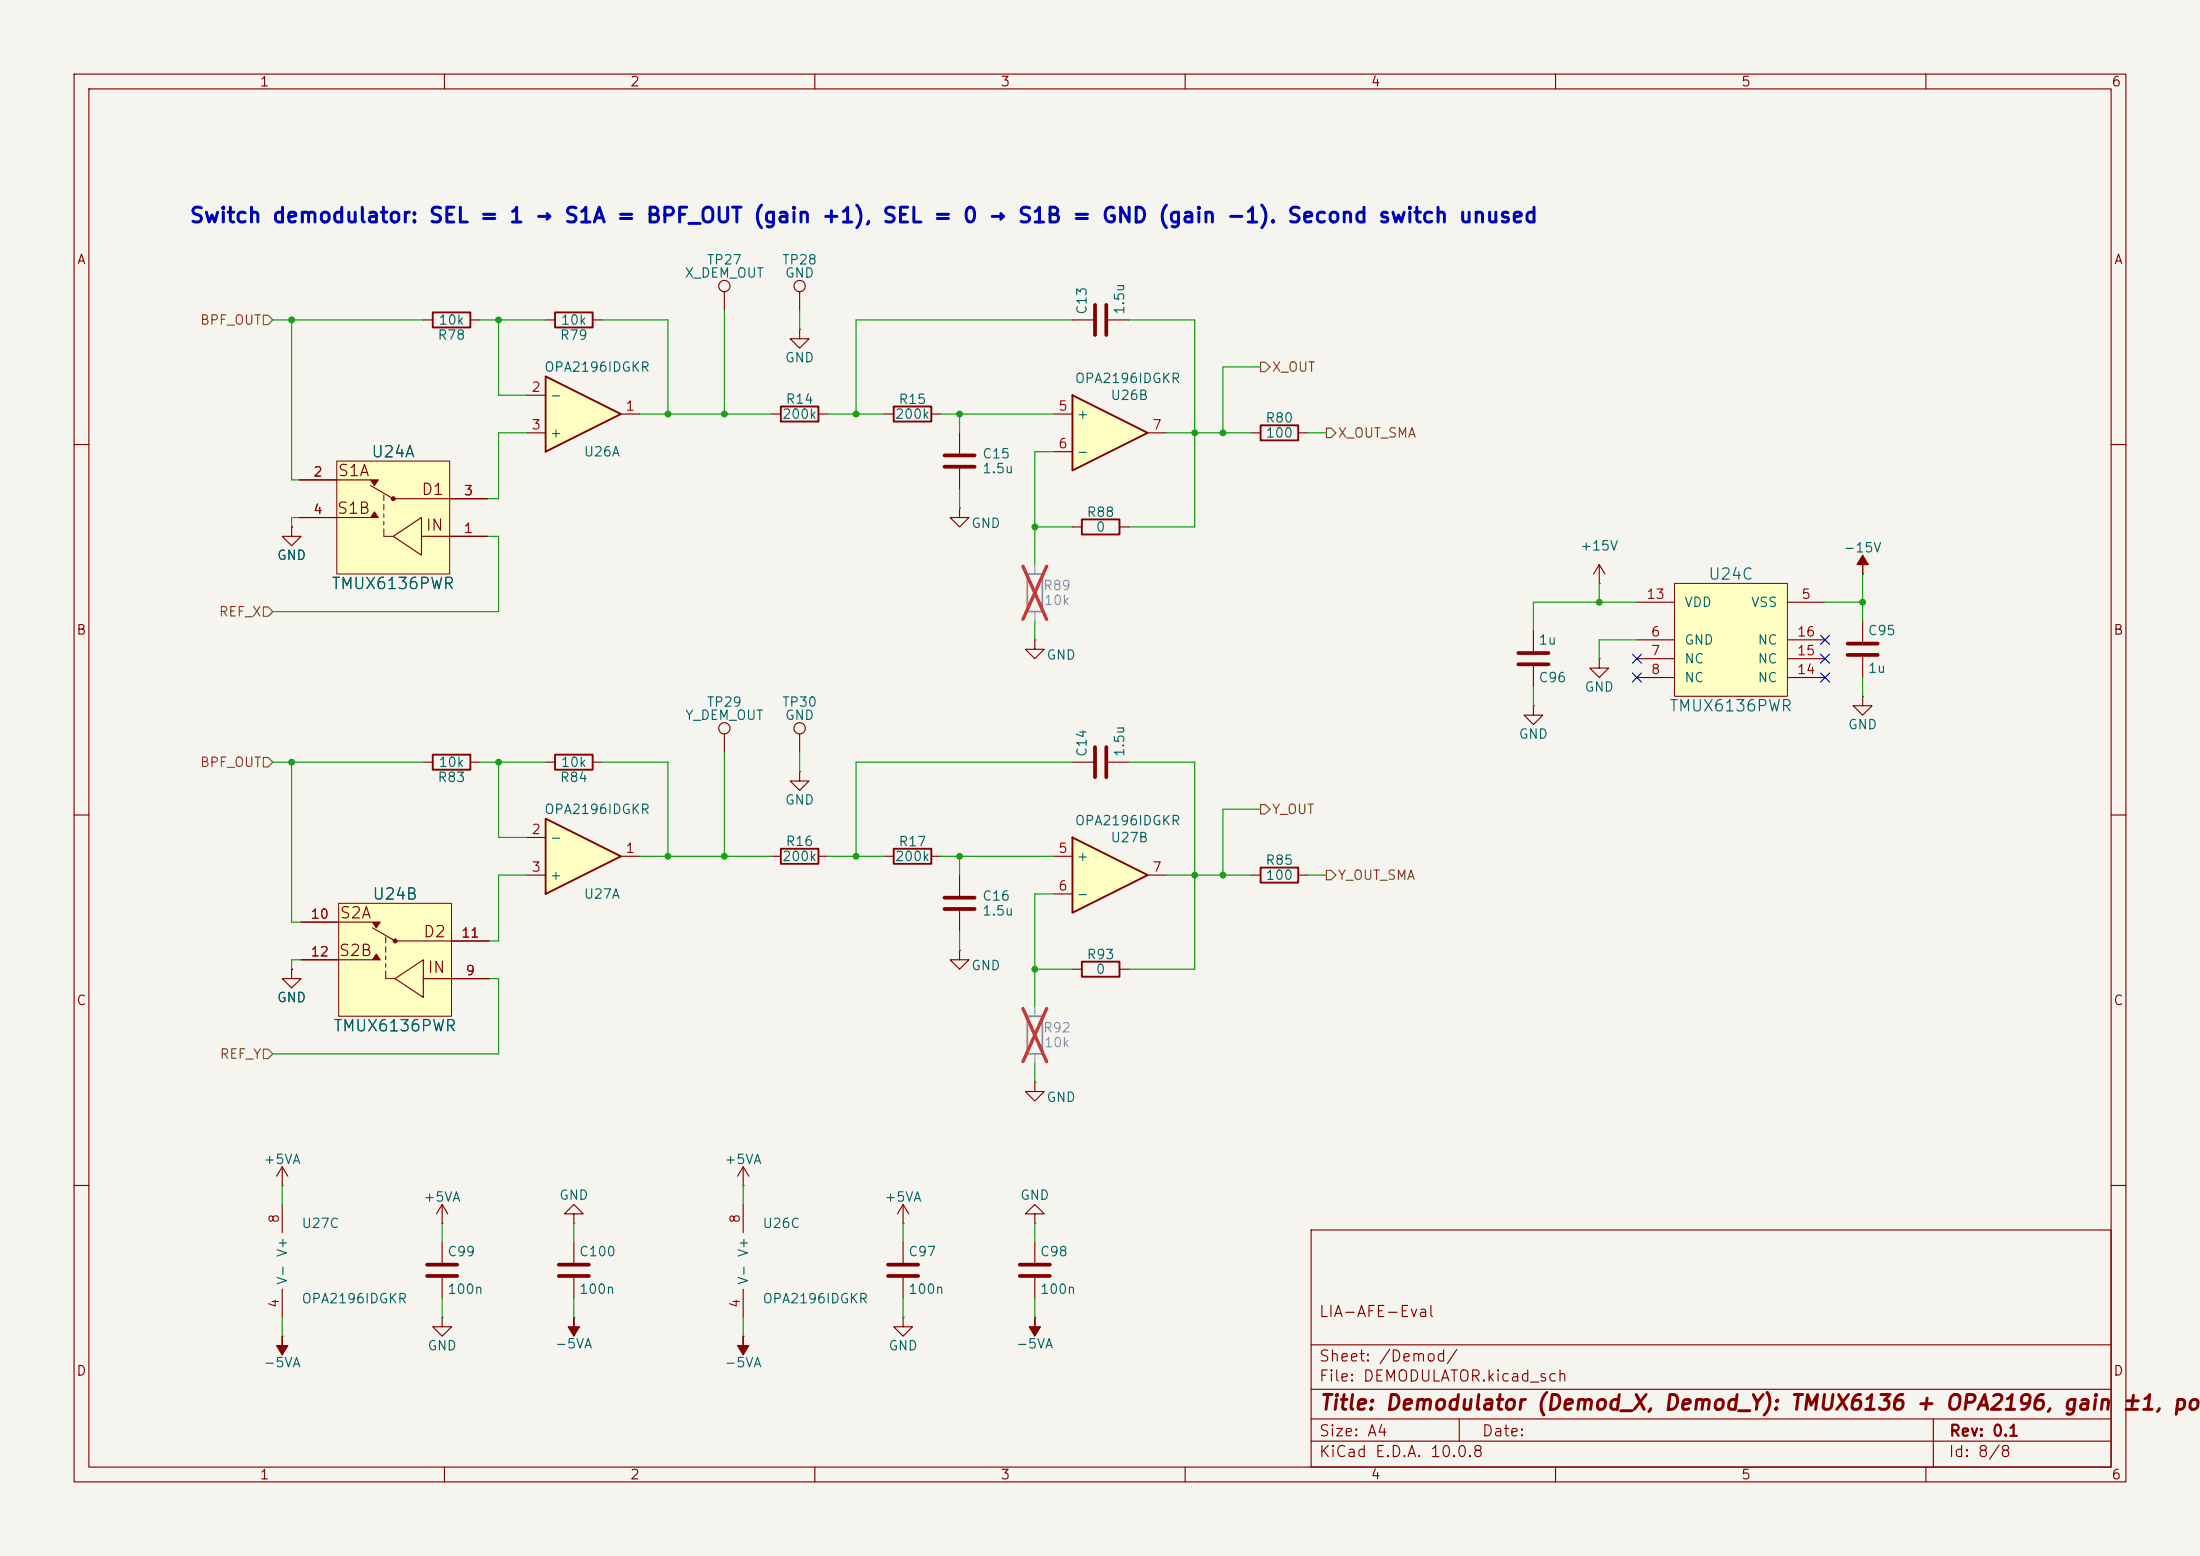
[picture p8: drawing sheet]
<svg xmlns="http://www.w3.org/2000/svg" width="297mm" height="210mm" viewBox="0 0 297 210" stroke-linecap="round" stroke-linejoin="round" font-family="sans-serif">
<path d="M0 0h297v210h-297z" fill="#f5f4ef" stroke="#f5f4ef" stroke-width=".14"/>
<g fill="none" stroke="#840000" stroke-width=".15">
<path d="M10 10h277v190h-277zM12 12h273v186h-273zM60 10v2M110 10v2M160 10v2M210 10v2M260 10v2M10 60h2M285 60h2M10 110h2M144.8 102.9h2.8M149.6 102.9h2.8"/>
<path d="M285 110h2M10 160h2M121.9 177.8v1.3h1.3l-1.3 1.2-1.3-1.2h1.3M121.9 177.8h.1M177 166h108v32h-108zM285 160h2M60 198v2M110 198v2M160 198v2M177 194.5h108M177 191.5h108M177 187.5h108"/>
<path d="M177 181.5h108M197 191.5v3M210 198v2M260 198v2M261 191.5v6.5"/>
</g>
<path d="M147.8 100.8v4.1M149.4 100.8v4.1" fill="none" stroke="#840000" stroke-width=".51"/>
<path d="M144.8 113l10.1 5.1-10.1 5.1z" fill="#ffffc2"/>
<path d="M74.9 42.2h5.1v2h-5.1zM120.6 114.6h5.1v2h-5.1zM144.8 113l10.1 5.1-10.1 5.1zM170.2 117.1h5.1v2h-5.1zM146 129.8h5.1v2h-5.1z" fill="none" stroke="#840000" stroke-width=".25"/>
<g fill="none" stroke="#840000" stroke-width=".15">
<path d="M73.7 43.2h1.2M80 43.2h1.3M119.4 115.6h1.2M125.7 115.6h1.3M142.2 115.6h2.6M154.9 118.1h2.6M168.9 118.1h1.3M175.3 118.1h1.2M142.2 120.7h2.6M144.8 130.8h1.2M151.1 130.8h1.3M139.7 146.1v1.2h1.3l-1.3 1.3-1.3-1.3h1.3"/>
<path d="M139.7 146.1h.1"/>
</g>
<path d="M138.7 137.2h2v5h-2z" fill="none" stroke="#9c9b98" stroke-width=".25"/>
<path d="M139.7 135.9v1.3M139.7 142.2v1.3" fill="none" stroke="#9c9b98" stroke-width=".15"/>
<path d="M138.1 136.1l3.2 7.2M141.3 136.1l-3.2 7.2" fill="none" stroke="#e12e31" stroke-width=".46"/>
<path d="M73.7 50.8l10.1 5.1-10.1 5.1z" fill="#ffffc2"/>
<path d="M73.7 50.8l10.1 5.1-10.1 5.1z" fill="none" stroke="#840000" stroke-width=".25"/>
<path d="M71.1 53.3h2.6M71.1 58.4h2.6M83.8 55.9h2.6" fill="none" stroke="#840000" stroke-width=".15"/>
<path d="M45.5 62.2h15.2v15.3h-15.2z" fill="#ffffc2"/>
<path d="M50 64.8l.5 .7 .6-.7M50 69.9l.5-.8 .6 .8M53.1 72.4l3.8-2.5v5zM53.1 67.3h7.6M56.9 72.4h3.8" fill="none" stroke="#840000" stroke-width=".15"/>
<circle cx="53.1" cy="67.3" r=".25" fill="#840000" stroke="#840000" stroke-width=".15"/>
<path d="M51.8 71.4v1h1.3M51.8 66.8v.8M51.8 68.1v.7M51.8 69.3v.6M51.8 70.4v.5" fill="none" stroke="#840000" stroke-width=".14"/>
<path d="M50 64.8h1.1l-.6 .7z" fill="#840000"/>
<path d="M50 65.5l3.1 1.8" fill="none" stroke="#840000" stroke-width=".15"/>
<path d="M50.5 69.1l.6 .8h-1.1z" fill="#840000"/>
<path d="M45.5 62.2h15.2v15.3h-15.2z" fill="none" stroke="#800000" stroke-width=".14"/>
<g fill="none" stroke="#840000" stroke-width=".15">
<path d="M57.1 43.2h1.3M63.5 43.2h1.3M168.9 58.4h1.3M175.3 58.4h1.2M40.4 64.8h10.7M40.4 69.9h10.7M60.7 72.4h5.1M60.7 67.3h5.1M144.8 71.1h1.2M151.1 71.1h1.3M215.9 78.7h.1M215.9 76.2l-.8 1.3"/>
<path d="M215.9 76.2l.8 1.3M215.9 76.2v2.5M251.5 77.5h.1M139.7 86.4v1.2h1.3l-1.3 1.3-1.3-1.3h1.3M139.7 86.4h.1M207 95.3v1.2h-1.3l1.3 1.3 1.3-1.3h-1.3M207 95.3h.1M207 85.1v2.8M207 89.9v2.8M215.9 88.9v1.3h1.3l-1.3 1.2-1.3-1.2h1.3M215.9 88.9h.1M251.5 94v1.3h1.2l-1.2 1.2-1.3-1.2h1.3"/>
<path d="M251.5 94h.1M251.5 83.8v2.8M251.5 88.6v2.8M107.9 104.1v1.3h1.3l-1.3 1.3-1.2-1.3h1.2M107.9 104.1h.1M121.9 167.6v2.8M121.9 172.5v2.8"/>
</g>
<path d="M58.4 42.2h5.1v2h-5.1zM170.2 57.4h5.1v2h-5.1zM146 70.1h5.1v2h-5.1z" fill="none" stroke="#840000" stroke-width=".25"/>
<path d="M205 89.7h4M205 88.1h4M249.4 86.9h4.1M249.4 88.4h4.1M119.9 170.7h4.1M119.9 172.2h4.1" fill="none" stroke="#840000" stroke-width=".51"/>
<path d="M138.7 77.5h2v5.1h-2z" fill="none" stroke="#9c9b98" stroke-width=".25"/>
<path d="M139.7 76.2v1.3M139.7 82.6v1.2" fill="none" stroke="#9c9b98" stroke-width=".15"/>
<path d="M138.1 76.4l3.2 7.2M141.3 76.4l-3.2 7.2" fill="none" stroke="#e12e31" stroke-width=".46"/>
<path d="M251.5 74.9l.7 1.3h-.7v1.3v-1.3h-.8z" fill="#840000" stroke="#840000" stroke-width=".15"/>
<path d="M144.8 53.3l10.1 5.1-10.1 5.1z" fill="#ffffc2"/>
<path d="M105.4 54.9h5.1v2h-5.1zM120.6 54.9h5.1v2h-5.1zM144.8 53.3l10.1 5.1-10.1 5.1zM105.4 114.6h5.1v2h-5.1z" fill="none" stroke="#840000" stroke-width=".25"/>
<g fill="none" stroke="#840000" stroke-width=".15">
<path d="M97.8 39.4v2.5M107.9 39.4v2.5M104.1 55.9h1.3M107.9 44.5v1.2h1.3l-1.3 1.3-1.2-1.3h1.2M107.9 44.5h.1M110.5 55.9h1.3M119.4 55.9h1.2M125.7 55.9h1.3M142.2 55.9h2.6M144.8 43.2h2.8M149.6 43.2h2.8M154.9 58.4h2.6"/>
<path d="M39.4 71.1v1.3h-1.3l1.3 1.3 1.2-1.3h-1.2M39.4 71.1h.1M142.2 61h2.6M97.8 99.1v2.5M107.9 99.1v2.5M104.1 115.6h1.3M110.5 115.6h1.3"/>
<circle cx="97.8" cy="38.6" r=".76"/>
<circle cx="107.9" cy="38.6" r=".76"/>
<circle cx="97.8" cy="98.3" r=".76"/>
<circle cx="107.9" cy="98.3" r=".76"/>
</g>
<path d="M147.8 41.1v4.1M149.4 41.1v4.1" fill="none" stroke="#840000" stroke-width=".51"/>
<path d="M73.7 110.5l10.1 5.1-10.1 5.1z" fill="#ffffc2"/>
<path d="M58.4 101.9h5.1v2h-5.1zM73.7 110.5l10.1 5.1-10.1 5.1zM74.9 101.9h5.1v2h-5.1z" fill="none" stroke="#840000" stroke-width=".25"/>
<g fill="none" stroke="#840000" stroke-width=".15">
<path d="M57.1 102.9h1.3M63.5 102.9h1.3M71.1 113h2.6M71.1 118.1h2.6M73.7 102.9h1.2M80 102.9h1.3M83.8 115.6h2.6M129.5 118.1v2.8M39.4 130.8v1.3h-1.3l1.3 1.3 1.2-1.3h-1.2M39.4 130.8h.1M129.5 128.3v1.2h1.3l-1.3 1.3-1.2-1.3h1.2M129.5 128.3h.1"/>
<path d="M129.5 122.9v2.8M38.1 162.6v3.8M38.1 174v3.8M77.5 167.6v2.8M77.5 172.5v2.8M121.9 165.1h.1M121.9 162.6l-.7 1.2M121.9 162.6l.8 1.2M121.9 162.6v2.5M139.7 177.8h.1M139.7 163.8h1.3l-1.3-1.2-1.3 1.2h1.3v1.3M139.7 165.1h.1"/>
<path d="M139.7 167.6v2.8M139.7 172.5v2.8"/>
</g>
<path d="M139.7 177.8v1.3h.8l-.8 1.2-.8-1.2h.8z" fill="#840000" stroke="#840000" stroke-width=".15"/>
<path d="M127.5 121.2h4.1M127.5 122.7h4.1M75.4 170.7h4.1M75.4 172.2h4.1M137.7 170.7h4M137.7 172.2h4" fill="none" stroke="#840000" stroke-width=".51"/>
<path d="M45.7 121.9h15.3v15.3h-15.3z" fill="#ffffc2"/>
<path d="M50.3 124.5l.5 .7 .5-.7M50.3 129.5l.5-.7 .5 .7M53.3 132.1l3.8-2.6v5.1zM53.3 127h7.7M57.1 132.1h3.9" fill="none" stroke="#840000" stroke-width=".15"/>
<circle cx="53.3" cy="127" r=".25" fill="#840000" stroke="#840000" stroke-width=".15"/>
<path d="M52.1 131.1v1h1.2M52.1 126.5v.8M52.1 127.8v.7M52.1 129v.5M52.1 130v.6" fill="none" stroke="#840000" stroke-width=".14"/>
<path d="M50.3 124.5h1l-.5 .7z" fill="#840000"/>
<path d="M50.3 125.2l3 1.8" fill="none" stroke="#840000" stroke-width=".15"/>
<path d="M50.8 128.8l.5 .7h-1z" fill="#840000"/>
<path d="M45.7 121.9h15.3v15.3h-15.3z" fill="none" stroke="#800000" stroke-width=".14"/>
<path d="M40.6 124.5h10.7M40.6 129.5h10.7M61 132.1h5M61 127h5" fill="none" stroke="#840000" stroke-width=".15"/>
<path d="M226.1 78.7h15.2v15.3h-15.2z" fill="#ffffc2"/>
<path d="M226.1 78.7h15.2v15.3h-15.2z" fill="none" stroke="#800000" stroke-width=".14"/>
<g fill="none" stroke="#840000" stroke-width=".15">
<path d="M129.5 58.4v2.8M39.4 71.1h.1M40.4 64.8h5.1M40.4 69.9h5.1M60.7 72.4h5.1M60.7 67.3h5.1M129.5 68.6v1.3h1.3l-1.3 1.2-1.2-1.2h1.2M129.5 68.6h.1M129.5 63.2v2.8M221 81.3h5.1M221 86.4h5.1M221 88.9h5.1"/>
<path d="M221 91.4h5.1M241.3 81.3h5.1M241.3 86.4h5.1M241.3 88.9h5.1M241.3 91.4h5.1M39.4 130.8h.1M40.6 124.5h5.1M40.6 129.5h5.1M61 132.1h5M61 127h5M38.1 157.5l-.8 1.3M38.1 157.5l.8 1.3"/>
<path d="M38.1 157.5v2.5M100.3 157.5v2.5M100.3 157.5l-.7 1.3M100.3 157.5l.8 1.3M38.1 160h.1M59.7 177.8v1.3h1.3l-1.3 1.2-1.3-1.2h1.3M59.7 177.8h.1M59.7 165.1h.1M59.7 162.6v2.5M59.7 167.6v2.8M59.7 172.5v2.8M59.7 162.6l-.8 1.2"/>
<path d="M59.7 162.6l.8 1.2M77.5 177.8h.1M77.5 163.8h1.2l-1.2-1.2-1.3 1.2h1.3v1.3M77.5 165.1h.1M100.3 160h.1M100.3 162.6v3.8M100.3 174v3.8M38.1 180.3h.1M100.3 180.3h.1"/>
</g>
<path d="M127.5 61.5h4.1M127.5 63h4.1M57.7 170.7h4M57.7 172.2h4" fill="none" stroke="#840000" stroke-width=".51"/>
<g fill="#840000" stroke="#840000" stroke-width=".15">
<path d="M100.3 180.3v1.3h.8l-.8 1.3-.7-1.3h.7z"/>
<path d="M77.5 177.8v1.3h.7l-.7 1.2-.8-1.2h.8z"/>
<path d="M38.1 180.3v1.3h.8l-.8 1.3-.8-1.3h.8z"/>
</g>
<path d="M35.6 42.5h.6l.6 .7-.6 .6h-.6zM170.2 48.9h.6l.6 .6-.6 .7h-.6zM179.1 57.8h.6l.6 .6-.6 .7h-.6zM35.6 81.9h.6l.6 .7-.6 .6h-.6zM35.6 102.2h.6l.6 .7-.6 .6h-.6zM170.2 108.6h.6l.6 .6-.6 .7h-.6zM179.1 117.5h.6l.6 .6-.6 .6h-.6zM35.6 141.6h.6l.6 .6-.6 .7h-.6z" fill="none" stroke="#725600" stroke-width=".15"/>
<g fill="none" stroke="#009600" stroke-width=".15">
<path d="M36.8 43.2h20.3M39.4 43.2v21.6h1M64.8 43.2h8.9M67.3 43.2v10.1h3.8M71.1 58.4h-3.8v8.9h-1.5M81.3 43.2h8.9v12.7M86.4 55.9h17.7M97.8 41.9v14M107.9 41.9v2.6M111.8 55.9h7.6M127 55.9h15.2M129.5 55.9v2.5"/>
<path d="M144.8 43.2h-29.2v12.7M152.4 43.2h8.9v27.9h-8.9M157.5 58.4h11.4M170.2 49.5h-5.1v8.9M176.5 58.4h2.6M40.4 69.9h-1v1.2M65.8 72.4h1.5v10.2h-30.5M129.5 66v2.6M139.7 71.1h5.1M142.2 61h-2.5v15.2M215.9 78.7v2.6M251.5 77.5v6.3"/>
<path d="M139.7 83.8v2.6M207 92.7v2.6M221 81.3h-14v3.8M221 86.4h-5.1v2.5M246.4 81.3h5.1M251.5 91.4v2.6M36.8 102.9h20.3M39.4 102.9v21.6h1.2M64.8 102.9h8.9M67.3 102.9v10.1h3.8M71.1 118.1h-3.8v8.9h-1.3M81.3 102.9h8.9v12.7"/>
<path d="M86.4 115.6h17.7M97.8 101.6v14M107.9 101.6v2.5M111.8 115.6h7.6M127 115.6h15.2M129.5 115.6v2.5M144.8 102.9h-29.2v12.7M152.4 102.9h8.9v27.9h-8.9M157.5 118.1h11.4M170.2 109.2h-5.1v8.9M176.5 118.1h2.6M40.6 129.5h-1.2v1.3"/>
<path d="M66 132.1h1.3v10.1h-30.5M129.5 125.7v2.6M139.7 130.8h5.1M142.2 120.7h-2.5v15.2M139.7 143.5v2.6M38.1 160v2.6M38.1 177.8v2.5M59.7 165.1v2.5M59.7 175.3v2.5M77.5 165.1v2.5M77.5 175.3v2.5M100.3 160v2.6"/>
<path d="M100.3 177.8v2.5M121.9 165.1v2.5M121.9 175.3v2.5M139.7 165.1v2.5M139.7 175.3v2.5"/>
</g>
<path d="M220.4 88.3l1.2 1.2M220.4 90.8l1.2 1.2M221.6 88.3l-1.2 1.2M221.6 90.8l-1.2 1.2M245.8 88.3l1.2 1.2M245.8 90.8l1.2 1.2M245.8 85.8l1.2 1.2M247 88.3l-1.2 1.2M247 90.8l-1.2 1.2M247 85.8l-1.2 1.2" fill="none" stroke="#000084" stroke-width=".15"/>
<g fill="#009600">
<circle cx="139.7" cy="71.1" r=".46"/>
<circle cx="161.3" cy="58.4" r=".46"/>
<circle cx="165.1" cy="58.4" r=".46"/>
<circle cx="251.5" cy="81.3" r=".46"/>
<circle cx="215.9" cy="81.3" r=".46"/>
<circle cx="67.3" cy="43.2" r=".46"/>
<circle cx="39.4" cy="43.2" r=".46"/>
<circle cx="90.2" cy="55.9" r=".46"/>
<circle cx="115.6" cy="115.6" r=".46"/>
<circle cx="139.7" cy="130.8" r=".46"/>
<circle cx="129.5" cy="115.6" r=".46"/>
<circle cx="165.1" cy="118.1" r=".46"/>
<circle cx="161.3" cy="118.1" r=".46"/>
<circle cx="67.3" cy="102.9" r=".46"/>
<circle cx="90.2" cy="115.6" r=".46"/>
<circle cx="39.4" cy="102.9" r=".46"/>
<circle cx="97.8" cy="115.6" r=".46"/>
<circle cx="97.8" cy="55.9" r=".46"/>
<circle cx="115.6" cy="55.9" r=".46"/>
<circle cx="129.5" cy="55.9" r=".46"/>
</g>
<text font-size="2" fill="#0000c2" x="25.5" y="30.6">Switch demodulator: SEL = 1 → S1A = BPF_OUT (gain +1), SEL = 0 → S1B = GND (gain -1). Second switch unused</text>
<g font-size="2" fill="#840000">
<text x="178" y="190.8">Title: Demodulator (Demod_X, Demod_Y): TMUX6136 + OPA2196, gain</text>
<text x="286.3" y="190.8">±1, pos</text>
</g>
<g font-size="1.5" fill="#840000">
<text x="45.5" y="64.7">S1A</text>
<text x="45.4" y="69.7">S1B</text>
<text x="56.8" y="67.2">D1</text>
<text x="57.4" y="72">IN</text>
<text x="45.7" y="124.3">S2A</text>
<text x="45.6" y="129.4">S2B</text>
<text x="57" y="126.9">D2</text>
<text x="57.6" y="131.7">IN</text>
<text x="178" y="178.1">LIA-AFE-Eval</text>
<text x="178" y="184.1">Sheet: /Demod/</text>
<text x="178" y="186.8">File: DEMODULATOR.kicad_sch</text>
<text x="178" y="197">KiCad E.D.A. 10.0.8</text>
<text x="178" y="194.2">Size: A4</text>
<text x="200" y="194.2">Date:</text>
<text x="263" y="197">Id: 8/8</text>
<text x="263" y="194.2">Rev: 0.1</text>
</g>
<g font-size="1.5" fill="#006464">
<text x="50" y="62.1">U24A</text>
<text x="44.7" y="79.9">TMUX6136PWR</text>
<text x="230.5" y="78.6">U24C</text>
<text x="225.3" y="96.4">TMUX6136PWR</text>
<text x="50.2" y="121.8">U24B</text>
<text x="44.9" y="139.6">TMUX6136PWR</text>
</g>
<g font-size="1.3" fill="#840000">
<text x="35" y="12">1</text>
<text x="85" y="12">2</text>
<text x="135" y="12">3</text>
<text x="185" y="12">4</text>
<text x="235" y="12">5</text>
<text x="285" y="12">6</text>
<text x="10.3" y="36">A</text>
<text x="285.3" y="36">A</text>
<text x="10.2" y="86">B</text>
<text x="285.2" y="86">B</text>
<text x="10.2" y="136">C</text>
<text x="285.2" y="136">C</text>
<text x="10.2" y="186">D</text>
<text x="285.2" y="186">D</text>
<text x="35" y="200">1</text>
<text x="85" y="200">2</text>
<text x="135" y="200">3</text>
<text x="185" y="200">4</text>
<text x="235" y="200">5</text>
<text x="285" y="200">6</text>
</g>
<g font-size="1.3" fill="#006464">
<text x="92.3" y="37.8">X_DEM_OUT</text>
<text x="95.3" y="36">TP27</text>
<text x="105.5" y="36">TP28</text>
<text x="105.9" y="37.8">GND</text>
<text x="59" y="46.2">R78</text>
<text x="59.1" y="44.1">10k</text>
<text x="75.5" y="46.2">R79</text>
<text x="75.6" y="44.1">10k</text>
<text x="147" y="42.6" transform="rotate(-90 147 42.6)">C13</text>
<text x="152.1" y="42.6" transform="rotate(-90 152.1 42.6)">1.5u</text>
<text x="73.4" y="50.5">OPA2196IDGKR</text>
<text x="105.9" y="49.2">GND</text>
<text x="145" y="52">OPA2196IDGKR</text>
<text x="74.1" y="54.3">-</text>
<text x="74.1" y="59.4">+</text>
<text x="105.5" y="56.8">200k</text>
<text x="106" y="54.8">R14</text>
<text x="120.7" y="56.8">200k</text>
<text x="121.2" y="54.8">R15</text>
<text x="145.3" y="56.8">+</text>
<text x="149.8" y="54.3">U26B</text>
<text x="170.7" y="57.4">R80</text>
<text x="170.8" y="59.4">100</text>
<text x="78.7" y="61.9">U26A</text>
<text x="132.5" y="62.2">C15</text>
<text x="132.5" y="64.2">1.5u</text>
<text x="145.3" y="61.9">-</text>
<text x="131" y="71.6">GND</text>
<text x="146.6" y="70.1">R88</text>
<text x="37.3" y="75.9">GND</text>
<text x="147.9" y="72.1">0</text>
<text x="213.2" y="74.6">+15V</text>
<text x="248.8" y="74.9">-15V</text>
<text x="227.3" y="82.2">VDD</text>
<text x="236.3" y="82.2">VSS</text>
<text x="141.2" y="89.4">GND</text>
<text x="207.6" y="87.3">1u</text>
<text x="227.3" y="87.3">GND</text>
<text x="227.3" y="89.9">NC</text>
<text x="237.2" y="89.9">NC</text>
<text x="237.2" y="87.3">NC</text>
<text x="252.1" y="86.1">C95</text>
<text x="95.3" y="95.7">TP29</text>
<text x="105.5" y="95.7">TP30</text>
<text x="207.6" y="92.4">C96</text>
<text x="213.8" y="93.7">GND</text>
<text x="227.3" y="92.4">NC</text>
<text x="237.2" y="92.4">NC</text>
<text x="252.1" y="91.1">1u</text>
<text x="92.4" y="97.5">Y_DEM_OUT</text>
<text x="105.9" y="97.5">GND</text>
<text x="204.9" y="100">GND</text>
<text x="249.4" y="98.8">GND</text>
<text x="59" y="105.9">R83</text>
<text x="59.1" y="103.8">10k</text>
<text x="75.5" y="105.9">R84</text>
<text x="75.6" y="103.8">10k</text>
<text x="147" y="102.3" transform="rotate(-90 147 102.3)">C14</text>
<text x="152.1" y="102.3" transform="rotate(-90 152.1 102.3)">1.5u</text>
<text x="73.4" y="110.2">OPA2196IDGKR</text>
<text x="74.1" y="114">-</text>
<text x="105.9" y="108.9">GND</text>
<text x="145" y="111.7">OPA2196IDGKR</text>
<text x="149.8" y="114">U27B</text>
<text x="74.1" y="119.1">+</text>
<text x="105.5" y="116.5">200k</text>
<text x="106" y="114.5">R16</text>
<text x="120.7" y="116.5">200k</text>
<text x="121.2" y="114.5">R17</text>
<text x="145.3" y="116.5">+</text>
<text x="170.7" y="117">R85</text>
<text x="170.8" y="119.1">100</text>
<text x="78.7" y="121.6">U27A</text>
<text x="132.5" y="121.9">C16</text>
<text x="132.5" y="123.9">1.5u</text>
<text x="145.3" y="121.6">-</text>
<text x="131" y="131.3">GND</text>
<text x="146.6" y="129.8">R93</text>
<text x="147.9" y="131.8">0</text>
<text x="37.3" y="135.6">GND</text>
<text x="141.2" y="149">GND</text>
<text x="35.5" y="157.4">+5VA</text>
<text x="97.7" y="157.4">+5VA</text>
<text x="40.6" y="166.1">U27C</text>
<text x="57.1" y="162.5">+5VA</text>
<text x="75.4" y="162.3">GND</text>
<text x="102.9" y="166.1">U26C</text>
<text x="119.3" y="162.5">+5VA</text>
<text x="137.6" y="162.3">GND</text>
<text x="39.1" y="173.5" transform="rotate(-90 39.1 173.5)">V- V+</text>
<text x="60.3" y="169.9">C99</text>
<text x="78.1" y="169.9">C100</text>
<text x="101.3" y="173.5" transform="rotate(-90 101.3 173.5)">V- V+</text>
<text x="122.5" y="169.9">C97</text>
<text x="140.3" y="169.9">C98</text>
<text x="40.6" y="176.2">OPA2196IDGKR</text>
<text x="60.3" y="175">100n</text>
<text x="78.1" y="175">100n</text>
<text x="102.9" y="176.2">OPA2196IDGKR</text>
<text x="122.5" y="175">100n</text>
<text x="140.3" y="175">100n</text>
<text x="35.5" y="184.9">-5VA</text>
<text x="57.6" y="182.6">GND</text>
<text x="74.9" y="182.3">-5VA</text>
<text x="97.7" y="184.9">-5VA</text>
<text x="119.9" y="182.6">GND</text>
<text x="137.1" y="182.3">-5VA</text>
</g>
<g font-size="1.3" fill="#725600">
<text x="26.9" y="44.1">BPF_OUT</text>
<text x="171.6" y="50.5">X_OUT</text>
<text x="180.5" y="59.4">X_OUT_SMA</text>
<text x="29.5" y="83.5">REF_X</text>
<text x="26.9" y="103.8">BPF_OUT</text>
<text x="171.6" y="110.2">Y_OUT</text>
<text x="180.5" y="119.1">Y_OUT_SMA</text>
<text x="29.6" y="143.2">REF_Y</text>
</g>
<g font-size="1.3" fill="#a90000">
<text x="71.7" y="53.2">2</text>
<text x="71.7" y="58.3">3</text>
<text x="84.4" y="55.7">1</text>
<text x="142.8" y="55.7">5</text>
<text x="155.5" y="58.3">7</text>
<text x="42.2" y="64.6">2</text>
<text x="142.8" y="60.8">6</text>
<text x="42.2" y="69.7">4</text>
<text x="62.5" y="67.2">3</text>
<text x="62.5" y="72.3">1</text>
<text x="222.2" y="81.1">13</text>
<text x="243.1" y="81.1">5</text>
<text x="222.8" y="86.2">6</text>
<text x="222.8" y="88.8">7</text>
<text x="242.5" y="88.8">15</text>
<text x="242.5" y="86.2">16</text>
<text x="222.8" y="91.3">8</text>
<text x="242.5" y="91.3">14</text>
<text x="71.7" y="112.9">2</text>
<text x="71.7" y="118">3</text>
<text x="84.4" y="115.4">1</text>
<text x="142.8" y="115.4">5</text>
<text x="155.5" y="118">7</text>
<text x="41.8" y="124.3">10</text>
<text x="142.8" y="120.5">6</text>
<text x="41.8" y="129.4">12</text>
<text x="62.2" y="126.9">11</text>
<text x="62.8" y="131.9">9</text>
<text x="38" y="165.2" transform="rotate(-90 38 165.2)">8</text>
<text x="100.2" y="165.2" transform="rotate(-90 100.2 165.2)">8</text>
<text x="38" y="176.6" transform="rotate(-90 38 176.6)">4</text>
<text x="100.2" y="176.6" transform="rotate(-90 100.2 176.6)">4</text>
</g>
<g font-size="1.3" fill="#939391">
<text x="140.7" y="80">R89</text>
<text x="140.8" y="82">10k</text>
<text x="140.7" y="139.7">R92</text>
<text x="140.8" y="141.7">10k</text>
</g>
</svg>
